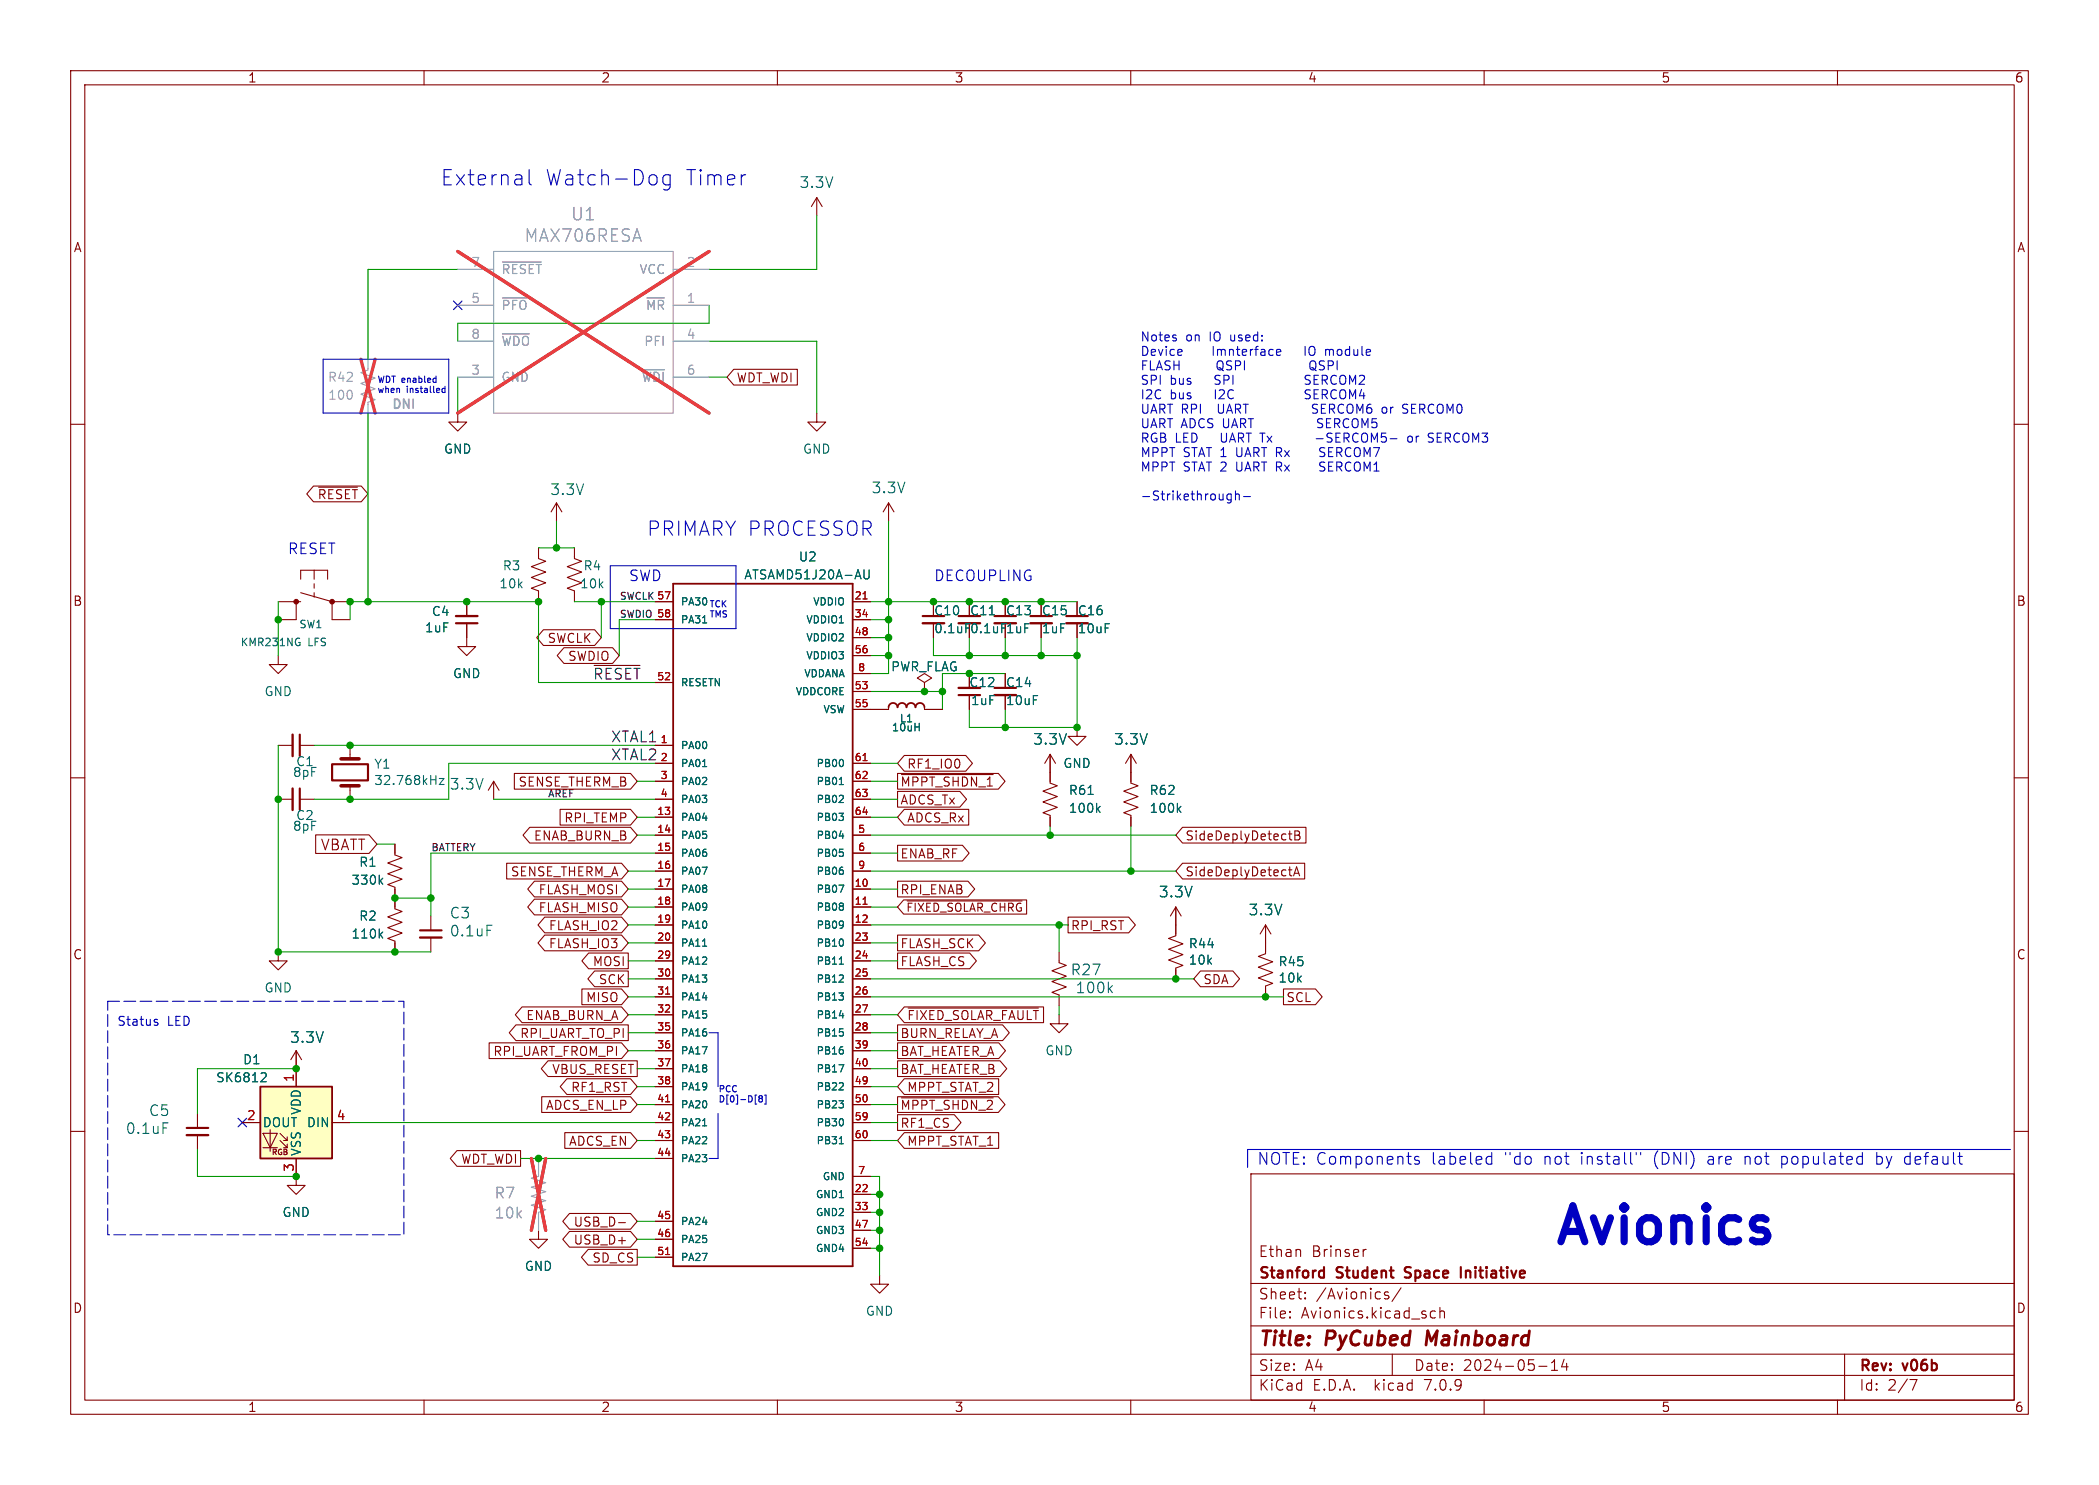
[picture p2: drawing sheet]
<svg xmlns="http://www.w3.org/2000/svg" width="297mm" height="210mm" viewBox="0 0 297 210" stroke-linecap="round" stroke-linejoin="round" font-family="sans-serif">
<g fill="none" stroke="#840000" stroke-width=".15">
<path d="M10 10h277v190h-277zM12 12h273v186h-273zM60 10v2M110 10v2M160 10v2M210 10v2M260 10v2M115.6 27.9l.7 1.3M115.6 27.9l-.8 1.3M115.6 27.9v2.6M10 60h2M64.8 58.4v1.3h1.2l-1.2 1.3-1.3-1.3h1.3"/>
<path d="M103.8 52.2h9v2.3h-9l-.9-1.2zM115.6 58.4v1.3h1.2l-1.2 1.3-1.3-1.3h1.3M285 60h2M44.4 68.7h6.7l1 1.2-1 1.1h-6.7l-1-1.1zM45.1 68.9h5.5M76.2 77.5v1.5l1 .4-2 .7 2 .8-2 .8 2 .7-2 .8 1 .4v1.5M78.7 71.1l-.7 1.3M78.7 71.1l.8 1.3M78.7 71.1v2.6M81.3 77.5v1.5l1 .4-2 .7 2 .8-2 .8 2 .7-2 .8 1 .4v1.5M125.7 71.1l-.7 1.3M125.7 71.1l.8 1.3"/>
<path d="M125.7 71.1v2.6M39.4 92.7v1.3h1.2l-1.2 1.3-1.3-1.3h1.3M39.4 85.1h3.1M41.9 85.1v2.5h-2.5M42.5 83.8l4.5 1.3M42.5 81.9v-1.3h3.9v1.3M44.4 80.6v1.3M44.4 82.6v.6M44.4 83.8v.7M47 85.1v2.5h2.5M47 85.1h2.5M66 88.1v3.3h1.3l-1.3 1.3-1.2-1.3h1.2"/>
<path d="M66 85.1v2M76.9 89.1h7.2l1 1.1-1 1.1h-7.2l-1-1.1zM79.8 91.6h6.9l.9 1.1-.9 1.1h-6.9l-1-1.1zM92.7 85.1h2.5M92.7 87.6h2.5M92.7 96.5h2.5M120.6 85.1h2.6M120.6 87.6h2.6M120.6 90.2h2.6M120.6 97.8h2.6M120.6 92.7h2.6M120.6 95.3h2.6"/>
<path d="M130.8 96.5l1-.6-1-.6-1 .6 1 .6v1.3M130.8 97.8h.1M132.1 85.1v2M137.2 85.1v2M137.2 95.3v2M142.2 85.1v2M142.2 95.3v2M147.3 85.1v2M152.4 85.1v2M10 110h2M39.4 105.4h2M39.4 113h2"/>
<path d="M42.4 105.4h2M42.4 113h2M44.7 118.1h7.5l1.1 1.3-1.1 1.3h-7.5zM49.5 105.4v1.9M49.5 111.1v1.9M55.9 119.4v1.5l1 .4-2 .7 2 .8-2 .8 2 .7-2 .8 1 .4v3l1 .4-2 .8 2 .7-2 .8 2 .8-2 .7 1 .4v1.5M69.8 110.5l-.7 1.3M69.8 110.5l.8 1.3M69.8 110.5v2.5M72.8 109.4h16.4l1 1.1-1 1.1h-16.4zM75 117h14.2l1 1.1-1 1.1h-14.2l-1-1.1zM79.3 114.5h9.9l1 1.1-1 1.1h-9.9z"/>
<path d="M92.7 105.4h2.5M92.7 115.6h2.5M92.7 118.1h2.5M92.7 108h2.5M92.7 110.5h2.5M92.7 113h2.5M120.6 115.6h2.6M120.6 118.1h2.6M120.6 108h2.6M120.6 110.5h2.6M120.6 113h2.6M125.7 100v.3h-5.1"/>
<path d="M127 111.9h8.8l1 1.1-1 1.1h-8.8zM127 109.4h14.3l.9 1.1-.9 1.1h-14.3zM127 119.5h9.2l.9 1.2-.9 1.1h-9.2zM127.5 109.5h13M128 114.5h9.1v2.2h-9.1l-1-1.1zM128 106.8h8.6l1 1.2-1 1.1h-8.6l-1-1.1zM130.8 100v.3h2.5M148.6 106.7v4l1 .4-2 .8 2 .7-2 .8 2 .8-2 .7 1 .4v1.5M148.6 106.7l-.8 1.3M148.6 106.7l.8 1.3M152.4 102.9v1.2h1.3l-1.3 1.3-1.3-1.3h1.3M160 106.7v4l1 .4-2 .8 2 .7-2 .8 2 .8-2 .7 1 .4v1.5"/>
<path d="M160 106.7l-.7 1.3M160 106.7l.8 1.3M167.3 117h17.5v2.2h-17.5l-.9-1.1zM182.3 117.9h.5M182.5 118.6l.1 .1 .2 .1M183.2 118.1h.4M183.2 117.5h.4l.2 .1 .1 .3-.3 .2a.34 .34 0 0 1 .4 .3 .34 .34 0 0 1-.3 .4h-.5zM285 110h2M39.4 134.6v1.3h1.2l-1.2 1.3-1.3-1.3h1.3M61 129.5v2.1M61 132.6v2M71.7 122.1h16.2l1 1.1-1 1.1h-16.2z"/>
<path d="M75.6 127.2h12.3l1 1.1-1 1.1h-12.3l-.9-1.1zM75.6 124.6h12.3l1 1.1-1 1.1h-12.3l-.9-1.1zM77.1 132.2h10.8l1 1.2-1 1.1h-10.8l-1-1.1zM77.1 129.7h10.8l1 1.1-1 1.1h-10.8l-1-1.1zM82.3 139.9h5.6l1 1.1-1 1.1h-5.6zM83.3 134.8h5.6v2.2h-5.6l-1-1.1zM84.1 137.3h4.8v2.2h-4.8l-.9-1.1zM92.7 125.7h2.5M92.7 128.3h2.5M92.7 130.8h2.5M92.7 120.7h2.5M92.7 123.2h2.5"/>
<path d="M92.7 133.4h2.5M92.7 135.9h2.5M92.7 138.4h2.5M120.6 125.7h2.6M120.6 128.3h2.6M120.6 130.8h2.6M120.6 120.7h2.6M120.6 123.2h2.6M120.6 133.4h2.6M120.6 135.9h2.6M120.6 138.4h2.6M127 134.8h10.2l1 1.1-1 1.1h-10.2z"/>
<path d="M127 124.6h10l.9 1.1-.9 1.1h-10zM127 132.2h11.5l.9 1.2-.9 1.1h-11.5zM127.9 127.3h17.4v2h-17.4l-.9-1zM128.4 127.4h16.2M149.9 134.6v1.5l1 .4-2.1 .8 2.1 .7-2.1 .8 2.1 .8-2.1 .7 1.1 .4v1.5M151.1 129.7h8.6l1 1.1-1 1.1h-8.6zM166.4 128.3v4l-1 .4 2 .8-2 .7 2 .8-2 .8 2 .7-1 .4v1.5M166.4 128.3l-.8 1.2M166.4 128.3l.7 1.2M167.3 122.1h17.3v2.2h-17.3l-.9-1.1zM169.9 137.3h4.5l1 1.1-1 1.1h-4.5l-1-1.1zM179.1 130.8v4.1l-1 .4 2 .7-2 .8 2 .7-2 .8 2 .8-1 .3v1.6"/>
<path d="M179.1 130.8l-.8 1.3M179.1 130.8l.7 1.3M181.6 139.9h4.5l1 1.1-1 1.1h-4.5zM182.3 123h.5M182.6 123.8l.2 .1M183 123.9l.5-1.3 .4 1.3M183.2 123.5h.6M10 160h2M27.9 157.5v2M34.3 158.8h2.5M38.2 159.8v3M41.9 148.6l-.8 1.3"/>
<path d="M41.9 148.6l.8 1.3M41.9 148.6v5.1M47 158.8h2.5M69.2 147.5h18.7l1 1.1-1 1.1h-18.7zM73 144.9h15.9v2.3h-15.9l-.9-1.1zM73.9 142.4h14l1 1.1-1 1.1h-14l-1-1.1zM76.7 155.1h12.5l1 1.1-1 1.1h-12.5zM77.5 150h12.7v2.2h-12.7l-.9-1.1zM80.2 152.6h9l1 1.1-1 1.1h-9l-.9-1.1zM92.7 158.8h2.5M92.7 141h2.5M92.7 143.5h2.5"/>
<path d="M92.7 146.1h2.5M92.7 148.6h2.5M92.7 151.1h2.5M92.7 153.7h2.5M92.7 156.2h2.5M120.6 158.8h2.6M120.6 141h2.6M120.6 143.5h2.6M120.6 146.1h2.6M120.6 148.6h2.6M120.6 151.1h2.6M120.6 153.7h2.6"/>
<path d="M120.6 156.2h2.6M127 157.6h8l1 1.2-1 1.1h-8zM127 147.5h14.3l1 1.1-1 1.1h-14.3zM127 155.1h14.3l.9 1.1-.9 1.1h-14.3zM127 150h14.5l1 1.1-1 1.1h-14.5zM127 144.9h14.9l.9 1.2-.9 1.1h-14.9zM127.5 155.3h13M128 152.6h13.3v2.2h-13.3l-1-1.1zM128 142.4h19.7v2.2h-19.7l-1-1.1zM128.5 142.6h18.4M149.9 143.5v1.3h1.2l-1.2 1.3-1.3-1.3h1.3M285 160h2"/>
<path d="M27.9 160.5v2.1M37.2 160.3h2l-1 2zM37.2 162.3h2M39.6 161.3l1 1v-.5M39.6 160.3l1 1v-.5M40.1 162.3h.5M40.1 161.3h.5M41.9 163.8v3.8h1.3l-1.3 1.3-1.3-1.3h1.3M64.7 162.7h9v2.2h-9l-1-1.1zM76.2 174v1.3h1.3l-1.3 1.2-1.3-1.2h1.3M79.9 160.2h9.3l1 1.1-1 1.1h-9.3zM80.6 174.1h8.6l1 1.2-1 1.1h-8.6l-1-1.1z"/>
<path d="M80.6 171.6h8.6l1 1.1-1 1.1h-8.6l-1-1.1zM83.2 176.7h7v2.2h-7l-.9-1.1zM87.5 172.9h1M92.7 161.3h2.5M92.7 163.8h2.5M92.7 172.7h2.5M92.7 175.3h2.5M92.7 177.8h2.5M120.6 161.3h2.6M120.6 168.9h2.6M120.6 171.5h2.6M120.6 174h2.6"/>
<path d="M120.6 176.5h2.6M120.6 166.4h2.6M128 160.2h13.3v2.2h-13.3l-1-1.1zM177 166h108v32h-108zM193.3 176.7l-.3 .1-.1 .2M60 198v2M110 198v2M124.5 180.3v1.3h1.2l-1.2 1.3-1.3-1.3h1.3M160 198v2M177 194.5h108M177 191.5h108M177 187.5h108"/>
<path d="M177 181.5h108M182.5 186.3h.1l-.1 .1M182.5 186.3v.1M182.5 185.5v.1M182.5 185.5h.1l-.1 .1M184.7 183.6v.1M184.7 183.6h-.1l.1 .1M184.7 182.8v.1M184.7 182.8h-.1l.1 .1M195.9 183l.1 .1 .3 .1 .2 .2v.2l-.2 .1-.4-.1M196.5 182.8l-.4-.1-.2 .2M197 191.5v3"/>
<path d="M198.2 182.1l-1.2 2M203.1 185.5l-.4-.1-.3 .3v.4l.1 .2 .2 .1 .4-.1M203.7 185.5a.37 .37 0 0 1 .7 .1v.8M203.7 184.9v1.5M210 198v2M217.7 193.2h1.2M219.5 193.8h.9M219.5 192.7l.5-.4v1.5M221.3 192.2l-.3 1.1h.9M221.7 192.8v1M260 198v2M261 191.5v6.5"/>
<path d="M270.2 195.1h1l-.6 1.5"/>
</g>
<path d="M202 188.2l-.2 2" fill="none" stroke="#840000" stroke-width=".4"/>
<g fill="none" stroke="#840000" stroke-width=".3">
<path d="M64.5 88.1h3.1M130.6 87.1h3M135.6 87.1h3.1M135.6 98.3h3.1M140.7 87.1h3.1M140.7 97.3h3.1M145.8 87.1h3M150.9 87.1h3M42.4 103.9v3M42.4 111.5v3.1M47 108.1h5.1v2.3h-5.1zM59.4 131.6h3.1"/>
<path d="M26.4 159.5h3.1M186.9 179.7l.4 .1M187.3 179.2v1.5M198.8 179.3v.2v.3M206.7 179.2v1.5M187.3 180.6l-.4 .1M198.8 180.6l.2 .1"/>
</g>
<path d="M64.5 87.1h3.1M130.6 88.1h3M135.6 88.1h3.1M135.6 97.3h3.1M140.7 88.1h3.1M140.7 98.3h3.1M145.8 88.1h3M150.9 88.1h3M41.4 103.9v3M41.4 111.5v3.1M59.4 132.6h3.1M26.4 160.5h3.1" fill="none" stroke="#840000" stroke-width=".33"/>
<path d="M48.3 107.3h2.5M48.3 111.1h2.5" fill="none" stroke="#840000" stroke-width=".51"/>
<g fill="none" stroke="#006464" stroke-width=".15">
<path d="M42.2 90.9h.3v.3l-.3 .1M42.3 90.3h.1M99.4 88.1h.6M122.3 80.6v1l.2 .3 .4-.1 .1-.2v-1M140 86.9h.7M141.7 88.2h.7M62.2 110.1h.6l-.6 .8h.6M99.4 108.4h.6M118.7 113.5h.6M118.7 115h.6l-.3 .4M118.8 118.2h.6M118.8 111h.5"/>
<path d="M119.3 107.6v.6M119.3 112.6v.3M119.3 115.5v.4M129.5 102.8h.6M130.1 102.3v1.1M154 112.3h.7M155.3 114.4l.4 .5M155.7 114l-.5 .5M166.7 114.4l.4 .5M167.1 114l-.5 .5M53.8 124.6l.4 .4M53.8 132.2l.4 .5"/>
<path d="M54.2 124.2l-.5 .5M54.2 131.8l-.5 .5M68.9 130.9h.7M99.4 133.8h.6M118.7 125.2h.7l-.4 1M118.7 138.9h.6M118.8 136.4h.5M119.3 127.8v.3M119.3 120.6v.4M119.3 123.1v.5M119.3 128.2v.4M119.3 130.4v.6"/>
<path d="M119.3 133v.6M119.3 138v.3M119.3 130.7v.1M157 139.8l.4 .6M157.4 139.4l-.6 .6M37.1 151.7l.4 .1 .2 .3-.1 .2-.7 .7h.8M99.4 159.2h.6M118.7 140.4h.6l-.3 .4M118.7 150.6h.7l-.4 1M118.7 154.1h.6M118.7 155.7h.6l-.3 .3M118.8 143.6h.6"/>
<path d="M119.3 140.9v.4M119.3 146v.4M119.3 148.5v.5M119.3 153.2v.4M119.3 156.1v.5M119.3 158.4v.6M118.8 161.8h.5"/>
</g>
<g fill="#840000" stroke="#840000" stroke-width=".14">
<circle cx="47" cy="85.1" r=".33"/>
<circle cx="41.9" cy="85.1" r=".33"/>
</g>
<path d="M36.8 153.7h10.2v10.1h-10.2z" fill="#ffffc2" stroke="#ffffc2" stroke-width=".14"/>
<path d="M95.2 82.6h25.4v96.5h-25.4zM125.7 100a.64 .64 0 0 1 .7-.6 .64 .64 0 0 1 .6 .6 .64 .64 0 0 1 .6-.6 .64 .64 0 0 1 .7 .6 .64 .64 0 0 1 .6-.6 .64 .64 0 0 1 .6 .6 .64 .64 0 0 1 .7-.6 .64 .64 0 0 1 .6 .6M36.8 153.7h10.2v10.1h-10.2z" fill="none" stroke="#840000" stroke-width=".25"/>
<path d="M64.8 38.1h5M69.8 35.6h25.4v22.8h-25.4zM95.2 38.1h5.1M52.1 50.8v1.5l-1 .4 2 .8-2 .7 2 .8-2 .8 2 .7-1 .4v1.5M64.8 43.2h5M64.8 53.3h5M64.8 48.3h5M95.2 43.2h5.1M95.2 53.3h5.1M95.2 48.3h5.1M76.2 163.8v2.6l-1 .2 2 .7-2 .6 2 .6-2 .7 2 .6-2 .6 2 .7-1 .4v2.5" fill="none" stroke="#a1a1a1" stroke-width=".15"/>
<path d="M64.8 35.6l35.5 22.8M100.3 35.6l-35.5 22.8M51.1 50.8l2 7.6M53.1 50.8l-2 7.6M75.2 163.8l2 10.2M77.2 163.8l-2 10.2" fill="none" stroke="#eb3a3d" stroke-width=".46"/>
<path d="M122.1 84.7h.6M122.1 107.6h.6M122.1 127.9h.6M94.2 140.6h.6M94.2 155.8h.6M94.2 177.4h.6" fill="none" stroke="#a90000" stroke-width=".15"/>
<path d="M71.1 37.1h5.5M71.1 42.1h3.4M71.1 47.2h3.8M90.9 52.3h3.1M91.5 42.1h2.5" fill="none" stroke="#989898" stroke-width=".15"/>
<path d="M84.1 94.1h6.4" fill="none" stroke="#0f0f0f" stroke-width=".15"/>
<g fill="none" stroke="#0000c2" stroke-width=".15">
<path d="M74.9 24v1.8l.1 .2 .2 .1M94.8 24.7v1.8a.59 .59 0 0 1-.9 .3M94.8 24.8l-.6-.1-.2 .1-.2 .3v.6l.2 .3 .2 .1 .6-.1M45.7 50.8h17.8v7.6h-17.8zM61.6 53.5h.1M61.7 53.2v.9M61.7 54l-.1 .1M63 54.6v.9M63 55l-.3-.1-.2 .2 .1 .4h.4M166.4 47.9v.3M167.2 49.5l.1 .2-.6 .1M172.4 51.1a.9 .9 0 0 0 0 1.1"/>
<path d="M180.8 49.4l.4 .1v.2l-.6 .1M181.2 50.2l-.4 .1M184.7 49v1.3M185.3 49.2v.9M185.4 53.1h-.5l-.2 .1v.4l.6 .2 .1 .3-.2 .2h-.5M185.4 55.2l-.5-.1-.2 .1v.4l.6 .2 .1 .4-.2 .2-.5-.1M185.6 52l.2 .1 .4 .3M185.6 51l-.1 .1a.81 .81 0 0 0 .1 1.2 .43 .43 0 0 0 .6-.4l-.1-.7-.2-.2M185.9 53.7h.5M185.9 55.7h.5M186.4 57.2h-.5l-.2 .2 .1 .3 .6 .3v.3l-.2 .1h-.5M186.5 53.1h-.6v1.2h.6"/>
<path d="M186.5 55.1h-.6v1.3h.6M186.9 51l-.2 .3v.2l.6 .3M187 57.2v1.2h.6M187 57.8h.4M187.2 59.3l-.5-.1-.2 .1v.4l.5 .2 .2 .3-.3 .3-.5-.1M187.2 51l.2 .1M187.3 52.2l-.1 .1-.5-.1M187.7 59.2v1.3h.6M187.7 59.8h.4M188.1 49.5v.1M188.1 49.6v.7M188.3 49.4l-.2 .2"/>
<path d="M197 57.6h.1M199.7 58.4h.6M199.7 57.2h.6M199.7 57.8h.5M174.2 69.9v1l-.2 .2h-.3M174.2 69.9h-.4l-.2 .2v.4l.1 .1h.5M174.8 70l.2-.1h.3l.1 .8M174.8 69.4v1.3M176 70.2h.9M186.2 62h1M187.5 63.4l-.5-.1-.2 .1v.4l.5 .2 .2 .3-.3 .3-.5-.1M187.5 65.4l-.5-.1-.2 .2v.3l.5 .3 .2 .3-.3 .2h-.5"/>
<path d="M199.3 61.7h.3l.3 .2v.4l-.3 .2h-.3l-.1-.2v-.4zM200.4 61.7v.8M200.8 61.7h-.3l-.1 .2M203.4 62.5h.6M203.4 61.9h.4M203.4 61.3h.6M86.4 80h17.7v8.9h-17.7zM22 144.6h.3l.1 .2-.2 .2h-.3M22 144.2h.3M100.3 146.1h1.3v7.6M101.6 157.5v6.3h-1.3M106.9 156.1h.2"/>
<path d="M106.9 154.9h.2M107.5 155.3l-.1-.1 .1-.2h.3l.1 .1-.2 .2M107.5 155.3l-.1 .2v.2l.1 .1h.2l.2-.1-.1-.3-.1-.1M107.5 155.3h.2M108.2 154.9h.2v1.2h-.2M200.8 163.6l-.4-.1-.3 .3 .1 .2 .6 .2 .1 .1-.1 .3h-.2h-.5M210.6 163.5l.5 .1M211.1 164.6h-.5M211.1 163v1.6M231.5 163v.3M232.1 163v.3M265.6 163v1.6"/>
<path d="M265.6 164.6h.1M265.7 163.5l-.1 .1M269.5 164.3l.3 .3M269.8 163.5l-.3 .4M284.5 162.6h-108v2.5"/>
</g>
<path d="M15.2 141.6h41.9v33h-41.9v-33" fill="none" stroke="#0000c2" stroke-width=".15" stroke-dasharray="1.7 .6"/>
<g fill="none" stroke="#009600" stroke-width=".15">
<path d="M64.8 38.1h-12.7v12.7M115.6 30.5v7.6h-15.3M52.1 58.4v26.7M64.8 53.3v5.1M100.3 43.2v2.5h-35.5v2.6M100.3 53.3h2.6M100.3 48.3h15.3v10.1M76.2 77.5h5.1M78.7 73.7v3.8M125.7 73.7v21.6h-2.5M39.4 85.1v7.6M49.5 87.6v-2.5h26.7v11.4h16.5"/>
<path d="M81.3 85.1h11.4M85.1 85.1v5.1M92.7 87.6h-5.1v5.1M123.2 85.1h29.2M123.2 92.7h2.5M123.2 87.6h2.5M123.2 90.2h2.5M123.2 97.8h10.1M132.1 90.2v2.5h20.3M137.2 90.2v2.5M142.2 95.3h-8.9v5M142.2 90.2v2.5"/>
<path d="M147.3 90.2v2.5M152.4 90.2v12.7h-15.2v-2.6M39.4 105.4v29.2h21.6M44.4 105.4h48.3M53.3 119.4h2.6M69.8 113h22.9M90.2 118.1h2.5M90.2 110.5h2.5M90.2 115.6h2.5M92.7 108h-29.2v5h-19.1M123.2 118.1h43.2M123.2 113h3.8"/>
<path d="M123.2 110.5h3.8M123.2 108h3.8M123.2 115.6h3.8M142.2 100.3v2.6M148.6 116.8v1.3M160 116.8v6.4M55.9 127h5.1M88.9 130.8h3.8M88.9 138.4h3.8M88.9 123.2h3.8M88.9 128.3h3.8M88.9 133.4h3.8"/>
<path d="M88.9 125.7h3.8M88.9 135.9h3.8M92.7 120.7h-31.7v8.8M123.2 130.8h27.9M123.2 138.4h45.7M123.2 123.2h43.2M123.2 128.3h3.8M123.2 133.4h3.8M123.2 125.7h3.8M123.2 135.9h3.8M123.2 120.7h3.8M149.9 130.8v3.8"/>
<path d="M41.9 151.1h-14v6.4M49.5 158.8h43.2M88.9 148.6h3.8M88.9 141h3.8M88.9 146.1h3.8M88.9 143.5h3.8M90.2 151.1h2.5M90.2 156.2h2.5M90.2 153.7h2.5M123.2 151.1h3.8M123.2 156.2h3.8M123.2 153.7h3.8"/>
<path d="M123.2 148.6h3.8M123.2 141h58.4M123.2 158.8h3.8M123.2 146.1h3.8M123.2 143.5h3.8M149.9 142.2v1.3M27.9 162.6v3.8h14M73.7 163.8h19M90.2 161.3h2.5M90.2 172.7h2.5M90.2 177.8h2.5M90.2 175.3h2.5"/>
<path d="M123.2 171.5h1.3M123.2 166.4h1.3v13.9M123.2 174h1.3M123.2 168.9h1.3M123.2 161.3h3.8M123.2 176.5h1.3"/>
</g>
<path d="M64.2 42.6l1.2 1.2M65.4 42.6l-1.2 1.2M33.7 158.1l1.2 1.3M34.9 158.1l-1.2 1.3" fill="none" stroke="#000084" stroke-width=".15"/>
<g fill="#009600" stroke="#009600" stroke-width=".15">
<circle cx="179.1" cy="141" r=".46"/>
<circle cx="166.4" cy="138.4" r=".46"/>
<circle cx="149.9" cy="130.8" r=".46"/>
<circle cx="137.2" cy="85.1" r=".46"/>
<circle cx="132.1" cy="85.1" r=".46"/>
<circle cx="125.7" cy="85.1" r=".46"/>
<circle cx="137.2" cy="92.7" r=".46"/>
<circle cx="142.2" cy="92.7" r=".46"/>
<circle cx="137.2" cy="95.3" r=".46"/>
<circle cx="152.4" cy="92.7" r=".46"/>
<circle cx="147.3" cy="85.1" r=".46"/>
<circle cx="142.2" cy="85.1" r=".46"/>
<circle cx="147.3" cy="92.7" r=".46"/>
<circle cx="133.3" cy="97.8" r=".46"/>
<circle cx="125.7" cy="90.2" r=".46"/>
<circle cx="125.7" cy="92.7" r=".46"/>
<circle cx="130.8" cy="97.8" r=".46"/>
<circle cx="125.7" cy="87.6" r=".46"/>
<circle cx="148.6" cy="118.1" r=".46"/>
<circle cx="152.4" cy="102.9" r=".46"/>
<circle cx="142.2" cy="102.9" r=".46"/>
<circle cx="160" cy="123.2" r=".46"/>
<circle cx="39.4" cy="87.6" r=".46"/>
<circle cx="55.9" cy="134.6" r=".46"/>
<circle cx="61" cy="127" r=".46"/>
<circle cx="55.9" cy="127" r=".46"/>
<circle cx="39.4" cy="113" r=".46"/>
<circle cx="49.5" cy="113" r=".46"/>
<circle cx="49.5" cy="105.4" r=".46"/>
<circle cx="124.5" cy="171.5" r=".46"/>
<circle cx="124.5" cy="168.9" r=".46"/>
<circle cx="124.5" cy="174" r=".46"/>
<circle cx="124.5" cy="176.5" r=".46"/>
<circle cx="41.9" cy="166.4" r=".46"/>
<circle cx="41.9" cy="151.1" r=".46"/>
<circle cx="39.4" cy="134.6" r=".46"/>
<circle cx="76.2" cy="163.8" r=".46"/>
<circle cx="85.1" cy="85.1" r=".46"/>
<circle cx="76.2" cy="85.1" r=".46"/>
<circle cx="52.1" cy="85.1" r=".46"/>
<circle cx="49.5" cy="85.1" r=".46"/>
<circle cx="78.7" cy="77.5" r=".46"/>
<circle cx="66" cy="85.1" r=".46"/>
</g>
<text font-size="7.1" fill="#0000c2" x="219.7" y="176.3">Avionics</text>
<g font-size="3" fill="#0000c2">
<text x="62.2" y="26.4">External</text>
<text x="77.1" y="26.4">Watch-Dog</text>
<text x="96.9" y="26.4">Timer</text>
</g>
<text font-size="2.8" fill="#0000c2" x="91.4" y="76">PRIMARY PROCESSOR</text>
<g font-size="2.8" fill="#840000">
<text x="178" y="190.9">Title:</text>
<text x="187.7" y="190.9">PyCubed</text>
<text x="202.6" y="190.9">Mainboard</text>
</g>
<g font-size="2.4" fill="#989898">
<text x="74.2" y="34.4">MAX706RESA</text>
<text x="80.7" y="31.4">U1</text>
</g>
<g font-size="2.3" fill="#0000c2">
<text x="177.8" y="164.9">NOTE: Components</text>
<text x="202.6" y="164.9">labeled</text>
<text x="213" y="164.9">&quot;do</text>
<text x="218.6" y="164.9">not</text>
<text x="224" y="164.9">install&quot;</text>
<text x="234.4" y="164.9">(DNI)</text>
<text x="242.1" y="164.9">are</text>
<text x="247.5" y="164.9">not</text>
<text x="252.8" y="164.9">populated</text>
<text x="266.3" y="164.9">by</text>
<text x="270.5" y="164.9">default</text>
</g>
<g font-size="2.1" fill="#006464">
<text x="113" y="26.8">3.3V</text>
<text x="77.8" y="70.2">3.3V</text>
<text x="123.2" y="70">3.3V</text>
<text x="146.1" y="105.5">3.3V</text>
<text x="157.5" y="105.5">3.3V</text>
<text x="63.6" y="111.9">3.3V</text>
<text x="63.6" y="130.1">C3</text>
<text x="163.9" y="127.1">3.3V</text>
<text x="176.6" y="129.7">3.3V</text>
<text x="63.6" y="132.6">0.1uF</text>
<text x="151.4" y="138.1">R27</text>
<text x="152.1" y="140.7">100k</text>
<text x="40.9" y="147.7">3.3V</text>
<text x="17.7" y="160.6">0.1uF</text>
<text x="21" y="158">C5</text>
</g>
<g font-size="2.1" fill="#0000c2">
<text x="40.6" y="78.5">RESET</text>
<text x="88.9" y="82.3">SWD</text>
<text x="132.1" y="82.3">DECOUPLING</text>
</g>
<g font-size="2.1" fill="#0f0f0f">
<text x="83.8" y="96.2">~{RESET}</text>
<text x="86.4" y="105.1">XTAL1</text>
<text x="86.4" y="107.6">XTAL2</text>
</g>
<g font-size="2.1" fill="#840000">
<text x="45.3" y="120.5">VBATT</text>
<text x="178" y="178">Ethan</text>
<text x="185.6" y="178">Brinser</text>
<text x="178" y="184">Sheet:</text>
<text x="178" y="181.2">Stanford</text>
<text x="186.2" y="184">/Avionics/</text>
<text x="189.2" y="181.2">Student</text>
<text x="199.5" y="181.2">Space</text>
<text x="207.9" y="181.2">Initiative</text>
<text x="178" y="186.7">File:</text>
<text x="184.1" y="186.7">Avionics.kicad_sch</text>
<text x="178" y="196.9">KiCad</text>
<text x="178" y="194.1">Size:</text>
<text x="184.7" y="194.1">A4</text>
<text x="185.7" y="196.9">E.D.A.</text>
<text x="194.6" y="196.9">kicad</text>
<text x="200" y="194.1">Date:</text>
<text x="201.8" y="196.9">7.0.9</text>
<text x="207" y="194.1">2024-05-14</text>
<text x="263" y="194.3">Rev:</text>
<text x="263" y="196.9">Id:</text>
<text x="267.1" y="196.9">2/7</text>
<text x="269.4" y="194.3">v06b</text>
</g>
<g font-size="2.1" fill="#989898">
<text x="69.9" y="169.7">R7</text>
<text x="69.9" y="172.5">10k</text>
</g>
<g font-size="1.8" fill="#840000">
<text x="35" y="11.9">1</text>
<text x="85" y="11.9">2</text>
<text x="135" y="11.9">3</text>
<text x="185" y="11.9">4</text>
<text x="235" y="11.9">5</text>
<text x="285" y="11.9">6</text>
<text x="10.3" y="35.9">A</text>
<text x="285.3" y="35.9">A</text>
<text x="104.1" y="54.3">WDT_WDI</text>
<text x="44.9" y="70.8">~{RESET}</text>
<text x="10.3" y="85.9">B</text>
<text x="132.1" y="89.8">0.1uF</text>
<text x="142.2" y="89.8">1uF</text>
<text x="147.3" y="89.8">1uF</text>
<text x="152.4" y="89.8">10uF</text>
<text x="285.3" y="85.9">B</text>
<text x="77.4" y="91.1">SWCLK</text>
<text x="80.3" y="93.7">SWDIO</text>
<text x="137.3" y="99.9">1uF</text>
<text x="142.2" y="99.9">10uF</text>
<text x="73.3" y="111.4">SENSE_THERM_B</text>
<text x="127.3" y="114">ADCS_Tx</text>
<text x="127.3" y="111.4">~{MPPT_SHDN_1}</text>
<text x="128.3" y="108.9">RF1_IO0</text>
<text x="75.5" y="119.1">ENAB_BURN_B</text>
<text x="79.7" y="116.5">RPI_TEMP</text>
<text x="128.3" y="116.5">ADCS_Rx</text>
<text x="167.6" y="119.1">SideDeplyDetectB</text>
<text x="72.2" y="124.1">SENSE_THERM_A</text>
<text x="127.3" y="121.6">ENAB_RF</text>
<text x="167.6" y="124.1">SideDeplyDetectA</text>
<text x="76.1" y="129.2">FLASH_MISO</text>
<text x="76.1" y="126.7">FLASH_MOSI</text>
<text x="77.6" y="131.8">FLASH_IO2</text>
<text x="127.3" y="126.7">RPI_ENAB</text>
<text x="151.4" y="131.8">RPI_RST</text>
<text x="10.3" y="135.9">C</text>
<text x="77.6" y="134.3">FLASH_IO3</text>
<text x="83.8" y="136.8">MOSI</text>
<text x="127.3" y="136.8">FLASH_CS</text>
<text x="127.3" y="134.3">FLASH_SCK</text>
<text x="285.3" y="135.9">C</text>
<text x="82.8" y="141.9">MISO</text>
<text x="84.6" y="139.4">SCK</text>
<text x="170.2" y="139.4">SDA</text>
<text x="181.9" y="141.9">SCL</text>
<text x="69.7" y="149.5">RPI_UART_FROM_PI</text>
<text x="73.5" y="147">RPI_UART_TO_PI</text>
<text x="74.4" y="144.5">ENAB_BURN_A</text>
<text x="127.3" y="149.5">BAT_HEATER_A</text>
<text x="127.3" y="147">BURN_RELAY_A</text>
<text x="128.3" y="144.5">~{FIXED_SOLAR_FAULT}</text>
<text x="78" y="152.1">VBUS_RESET</text>
<text x="80.7" y="154.6">RF1_RST</text>
<text x="127.3" y="152.1">BAT_HEATER_B</text>
<text x="128.3" y="154.6">MPPT_STAT_2</text>
<text x="77.1" y="157.2">ADCS_EN_LP</text>
<text x="127.3" y="159.7">RF1_CS</text>
<text x="127.3" y="157.2">~{MPPT_SHDN_2}</text>
<text x="65.2" y="164.8">WDT_WDI</text>
<text x="80.4" y="162.2">ADCS_EN</text>
<text x="128.3" y="162.2">MPPT_STAT_1</text>
<text x="81.1" y="173.7">USB_D-</text>
<text x="81.1" y="176.2">USB_D+</text>
<text x="83.7" y="178.8">SD_CS</text>
<text x="10.3" y="185.9">D</text>
<text x="285.3" y="185.9">D</text>
<text x="35" y="199.9">1</text>
<text x="85" y="199.9">2</text>
<text x="135" y="199.9">3</text>
<text x="185" y="199.9">4</text>
<text x="235" y="199.9">5</text>
<text x="285" y="199.9">6</text>
</g>
<g font-size="1.8" fill="#aaa">
<text x="66.6" y="37.8">7</text>
<text x="97.1" y="37.8">2</text>
<text x="66.6" y="42.9">5</text>
<text x="97.1" y="42.9">1</text>
<text x="66.6" y="53.1">3</text>
<text x="66.6" y="48">8</text>
<text x="97.1" y="48">4</text>
<text x="97.1" y="53.1">6</text>
</g>
<g font-size="1.8" fill="#989898">
<text x="70.9" y="39">~{RESET}</text>
<text x="90.4" y="39">VCC</text>
<text x="70.9" y="44">~{PFO}</text>
<text x="91.3" y="44">~{MR}</text>
<text x="70.9" y="49.1">~{WDO}</text>
<text x="91.1" y="49.1">PFI</text>
<text x="46.3" y="54.2">R42</text>
<text x="46.3" y="56.7">100</text>
<text x="70.9" y="54.2">GND</text>
<text x="90.7" y="54.2">~{WDI}</text>
</g>
<g font-size="1.8" fill="#0000c2">
<text x="161.3" y="48.4">Notes</text>
<text x="161.3" y="50.4">Device</text>
<text x="161.3" y="52.5">FLASH</text>
<text x="167.8" y="48.4">on</text>
<text x="171.3" y="48.4">IO used:</text>
<text x="172.1" y="50.4">Imnterface</text>
<text x="172.9" y="52.5">QSPI</text>
<text x="185.7" y="50.4">IO</text>
<text x="187.8" y="52.5">QSPI</text>
<text x="188.8" y="50.4">module</text>
<text x="161.3" y="54.5">SPI</text>
<text x="161.3" y="56.6">I2C</text>
<text x="161.3" y="58.6">UART RPI</text>
<text x="165.5" y="54.5">bus</text>
<text x="165.5" y="56.6">bus</text>
<text x="172.4" y="54.5">SPI</text>
<text x="172.4" y="56.6">I2C</text>
<text x="172.6" y="58.6">UART</text>
<text x="187.2" y="54.5">SERCOM2</text>
<text x="187.2" y="56.6">SERCOM4</text>
<text x="187.8" y="58.6">SERCOM6</text>
<text x="197.9" y="58.6">or</text>
<text x="201" y="58.6">SERCOM0</text>
<text x="161.3" y="60.6">UART ADCS UART</text>
<text x="161.3" y="62.7">RGB LED</text>
<text x="161.3" y="64.7">MPPT STAT 1</text>
<text x="173.2" y="62.7">UART Tx</text>
<text x="175.2" y="64.7">UART Rx</text>
<text x="188" y="64.7">SERCOM7</text>
<text x="188.1" y="62.7">-SERCOM5-</text>
<text x="188.3" y="60.6">SERCOM5</text>
<text x="201.3" y="62.7">or</text>
<text x="204.4" y="62.7">SERCOM3</text>
<text x="161.3" y="66.8">MPPT STAT 2</text>
<text x="161.3" y="70.9">-Strikethrough-</text>
<text x="175.2" y="66.8">UART Rx</text>
<text x="188" y="66.8">SERCOM1</text>
<text x="16.5" y="145.2">Status</text>
<text x="23.7" y="145.2">LED</text>
</g>
<text font-size="1.8" fill="#a1a1a1" x="55.3" y="58.2">DNI</text>
<g font-size="1.8" fill="#006464">
<text x="62.7" y="64.4">GND</text>
<text x="113.5" y="64.4">GND</text>
<text x="70.6" y="83.4">10k</text>
<text x="71" y="80.9">R3</text>
<text x="82" y="83.4">10k</text>
<text x="82.5" y="80.9">R4</text>
<text x="105.2" y="82.1">ATSAMD51J20A-AU</text>
<text x="112.9" y="79.6">U2</text>
<text x="60" y="89.6">1uF</text>
<text x="61" y="87.3">C4</text>
<text x="132.1" y="87.2">C10</text>
<text x="137.2" y="87.2">C11</text>
<text x="137.2" y="89.8">0.1uF</text>
<text x="142.2" y="87.2">C13</text>
<text x="147.3" y="87.2">C15</text>
<text x="152.4" y="87.2">C16</text>
<text x="126" y="95.2">PWR_FLAG</text>
<text x="37.3" y="98.7">GND</text>
<text x="64" y="96.1">GND</text>
<text x="137.1" y="97.4">C12</text>
<text x="142.2" y="97.4">C14</text>
<text x="41.4" y="110.1">8pF</text>
<text x="41.8" y="108.6">C1</text>
<text x="52.9" y="108.9">Y1</text>
<text x="52.9" y="111.2">32.768kHz</text>
<text x="150.4" y="108.8">GND</text>
<text x="151.1" y="112.6">R61</text>
<text x="162.6" y="112.6">R62</text>
<text x="41.4" y="117.7">8pF</text>
<text x="41.8" y="116.2">C2</text>
<text x="151.1" y="115.2">100k</text>
<text x="162.6" y="115.2">100k</text>
<text x="49.6" y="125.3">330k</text>
<text x="50.7" y="122.8">R1</text>
<text x="50.7" y="130.4">R2</text>
<text x="49.6" y="132.9">110k</text>
<text x="168.1" y="136.6">10k</text>
<text x="168.1" y="134.3">R44</text>
<text x="180.8" y="136.9">R45</text>
<text x="37.3" y="140.6">GND</text>
<text x="180.8" y="139.2">10k</text>
<text x="147.8" y="149.5">GND</text>
<text x="30.5" y="153.3">SK6812</text>
<text x="34.3" y="150.7">D1</text>
<text x="37.1" y="159.6">DOUT DIN</text>
<text x="42.8" y="157.8" transform="rotate(-90 42.8 157.8)">VDD</text>
<text x="42.8" y="163.6" transform="rotate(-90 42.8 163.6)">VSS</text>
<text x="39.9" y="172.3">GND</text>
<text x="74.2" y="179.9">GND</text>
<text x="122.4" y="186.3">GND</text>
</g>
<g font-size="1.8" fill="#a90000">
<text x="41.7" y="153.1" transform="rotate(-90 41.7 153.1)">1</text>
<text x="34.9" y="158.5">2</text>
<text x="47.6" y="158.5">4</text>
<text x="41.7" y="165.8" transform="rotate(-90 41.7 165.8)">3</text>
</g>
<text font-size="1.6" fill="#840000" x="128.1" y="129.2">~{FIXED_SOLAR_CHRG}</text>
<g font-size="1.5" fill="#006464">
<text x="42.3" y="89.1">SW1</text>
<text x="33.9" y="91.6">KMR231NG</text>
<text x="43.6" y="91.6">LFS</text>
<text x="126.1" y="103.6">10uH</text>
<text x="127.2" y="102.4">L1</text>
</g>
<g font-size="1.4" fill="#0f0f0f">
<text x="87.6" y="84.9">SWCLK 57</text>
<text x="87.6" y="87.4">SWDIO 58</text>
<text x="77.5" y="112.8">AREF</text>
<text x="61" y="120.4">BATTERY</text>
</g>
<g font-size="1.4" fill="#a90000">
<text x="92.9" y="84.8">57</text>
<text x="92.9" y="87.4">58</text>
<text x="120.8" y="84.8">21</text>
<text x="120.8" y="87.4">34</text>
<text x="120.8" y="89.9">48</text>
<text x="120.8" y="92.5">56</text>
<text x="121.3" y="95">8</text>
<text x="92.9" y="96.3">52</text>
<text x="120.8" y="97.5">53</text>
<text x="120.8" y="100.1">55</text>
<text x="93.4" y="105.2">1</text>
<text x="93.4" y="107.7">2</text>
<text x="120.8" y="107.7">61</text>
<text x="93.4" y="110.2">3</text>
<text x="93.4" y="112.8">4</text>
<text x="120.8" y="110.2">62</text>
<text x="120.8" y="112.8">63</text>
<text x="92.9" y="115.3">13</text>
<text x="92.9" y="117.9">14</text>
<text x="120.8" y="115.3">64</text>
<text x="121.3" y="117.9">5</text>
<text x="92.9" y="120.4">15</text>
<text x="92.9" y="122.9">16</text>
<text x="92.9" y="125.5">17</text>
<text x="120.8" y="125.5">10</text>
<text x="121.3" y="120.4">6</text>
<text x="121.3" y="122.9">9</text>
<text x="92.9" y="128">18</text>
<text x="92.9" y="130.6">19</text>
<text x="120.8" y="128">11</text>
<text x="120.8" y="130.6">12</text>
<text x="92.9" y="133.1">20</text>
<text x="92.9" y="135.6">29</text>
<text x="120.8" y="133.1">23</text>
<text x="120.8" y="135.6">24</text>
<text x="92.9" y="138.2">30</text>
<text x="92.9" y="140.7">31</text>
<text x="92.9" y="143.3">32</text>
<text x="120.8" y="138.2">25</text>
<text x="120.8" y="140.7">26</text>
<text x="120.8" y="143.3">27</text>
<text x="92.9" y="145.8">35</text>
<text x="92.9" y="148.3">36</text>
<text x="120.8" y="145.8">28</text>
<text x="120.8" y="148.3">39</text>
<text x="92.9" y="150.9">37</text>
<text x="92.9" y="153.4">38</text>
<text x="92.9" y="156">41</text>
<text x="120.8" y="150.9">40</text>
<text x="120.8" y="153.4">49</text>
<text x="120.8" y="156">50</text>
<text x="92.9" y="158.5">42</text>
<text x="92.9" y="161">43</text>
<text x="120.8" y="158.5">59</text>
<text x="120.8" y="161">60</text>
<text x="92.9" y="163.6">44</text>
<text x="121.3" y="166.1">7</text>
<text x="92.9" y="172.5">45</text>
<text x="120.8" y="168.7">22</text>
<text x="120.8" y="171.2">33</text>
<text x="120.8" y="173.7">47</text>
<text x="92.9" y="175">46</text>
<text x="92.9" y="177.5">51</text>
<text x="120.8" y="176.3">54</text>
</g>
<g font-size="1.4" fill="#006464">
<text x="96.3" y="85.8">PA30</text>
<text x="96.3" y="88.4">PA31</text>
<text x="114" y="88.4">VDDIO1</text>
<text x="114.9" y="85.8">VDDIO</text>
<text x="113.7" y="96">VDDANA</text>
<text x="114" y="90.9">VDDIO2</text>
<text x="114" y="93.4">VDDIO3</text>
<text x="96.3" y="97.3">RESETN</text>
<text x="112.5" y="98.5">VDDCORE</text>
<text x="116.4" y="101.1">VSW</text>
<text x="96.3" y="106.1">PA00</text>
<text x="96.3" y="108.7">PA01</text>
<text x="96.3" y="111.2">PA02</text>
<text x="96.3" y="113.8">PA03</text>
<text x="115.4" y="108.7">PB00</text>
<text x="115.4" y="111.2">PB01</text>
<text x="115.4" y="113.8">PB02</text>
<text x="96.3" y="116.3">PA04</text>
<text x="96.3" y="118.8">PA05</text>
<text x="115.4" y="118.8">PB04</text>
<text x="115.4" y="116.3">PB03</text>
<text x="96.3" y="121.4">PA06</text>
<text x="96.3" y="123.9">PA07</text>
<text x="115.4" y="121.4">PB05</text>
<text x="115.4" y="123.9">PB06</text>
<text x="96.3" y="126.5">PA08</text>
<text x="96.3" y="129">PA09</text>
<text x="96.3" y="131.5">PA10</text>
<text x="115.4" y="126.5">PB07</text>
<text x="115.4" y="129">PB08</text>
<text x="115.4" y="131.5">PB09</text>
<text x="96.3" y="134.1">PA11</text>
<text x="96.3" y="136.6">PA12</text>
<text x="115.4" y="134.1">PB10</text>
<text x="115.4" y="136.6">PB11</text>
<text x="96.3" y="139.2">PA13</text>
<text x="96.3" y="141.7">PA14</text>
<text x="115.4" y="139.2">PB12</text>
<text x="115.4" y="141.7">PB13</text>
<text x="96.3" y="144.2">PA15</text>
<text x="96.3" y="146.8">PA16</text>
<text x="96.3" y="149.3">PA17</text>
<text x="115.4" y="144.2">PB14</text>
<text x="115.4" y="146.8">PB15</text>
<text x="115.4" y="149.3">PB16</text>
<text x="96.3" y="151.9">PA18</text>
<text x="96.3" y="154.4">PA19</text>
<text x="115.4" y="151.9">PB17</text>
<text x="115.4" y="154.4">PB22</text>
<text x="96.3" y="156.9">PA20</text>
<text x="96.3" y="159.5">PA21</text>
<text x="115.4" y="156.9">PB23</text>
<text x="115.4" y="159.5">PB30</text>
<text x="96.3" y="162">PA22</text>
<text x="96.3" y="164.6">PA23</text>
<text x="115.4" y="162">PB31</text>
<text x="116.3" y="167.1">GND</text>
<text x="96.3" y="173.5">PA24</text>
<text x="115.3" y="169.6">GND1</text>
<text x="115.3" y="172.2">GND2</text>
<text x="96.3" y="176">PA25</text>
<text x="96.3" y="178.5">PA27</text>
<text x="115.3" y="174.7">GND3</text>
<text x="115.3" y="177.3">GND4</text>
</g>
<g font-size="1.2" fill="#0000c2">
<text x="53.3" y="54.2">WDT enabled</text>
<text x="53.3" y="55.6">when</text>
<text x="57.6" y="55.6">installed</text>
<text x="100.3" y="87.4">TMS</text>
<text x="101.6" y="154.5">PCC</text>
<text x="101.6" y="156">D[0]-D[8]</text>
</g>
<text font-size="1.2" fill="#006464" x="100.3" y="85.9">TCK</text>
<text font-size="1.1" fill="#840000" x="38.3" y="163.6">RGB</text>
</svg>
